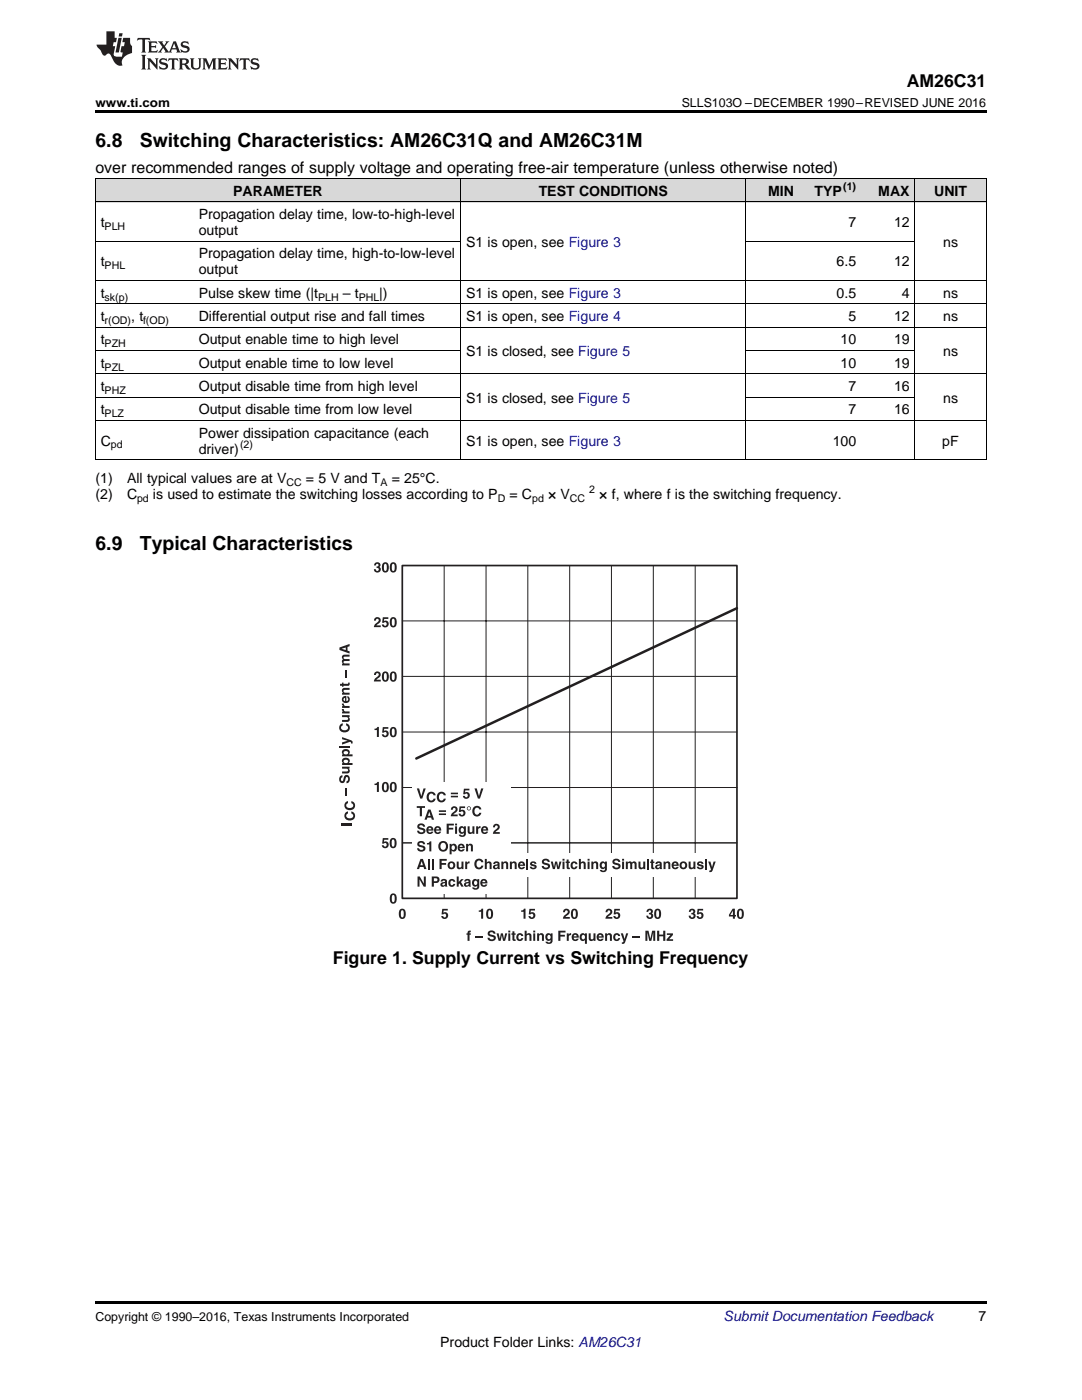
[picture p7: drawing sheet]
<svg xmlns="http://www.w3.org/2000/svg" width="216mm" height="279mm" viewBox="0 0 216 279" stroke-linecap="round" stroke-linejoin="round" font-family="sans-serif">
<g fill="#d8d8d8">
<path d="M19 35.7h19.6v4.7h-19.6z"/>
<path d="M38.6 35.7h53.3v4.7h-53.3z"/>
<path d="M91.9 35.7h24.9v4.7h-24.9z"/>
<path d="M116.8 35.7h32v4.7h-32z"/>
<path d="M148.8 35.7h10.7v4.7h-10.7z"/>
<path d="M159.5 35.7h12.4v4.7h-12.4z"/>
<path d="M171.9 35.7h10.7v4.7h-10.7z"/>
<path d="M182.6 35.7h14.2v4.7h-14.2z"/>
</g>
<path d="M19 259.7h177.8v.5h-177.8z" fill="#000"/>
<path d="M88.6 112.9v66.4M97 112.9v66.4M80.3 123.9h66.8M80.3 135h66.8M80.3 146.1h66.8M80.3 157.2h66.8M80.3 168.2h66.8" fill="none" stroke="#231f20" stroke-width=".2"/>
<g fill="#231f20">
<path d="M74.7 145.4h.4l.2-.3h.3v2h-.4v-1.4h-.5z" fill-rule="evenodd"/>
<path d="M76.4 145.1h1.1v.3h-.8l-.1 .5a.68 .68 0 0 1 .9 .4 .68 .68 0 0 1-.5 .9 .68 .68 0 0 1-.8-.7h.4v.2a.32 .32 0 0 0 .5 0 .32 .32 0 0 0 0-.5 .32 .32 0 0 0-.5 0h-.4z" fill-rule="evenodd"/>
<path d="M77.9 145.3a1.15 1.15 0 0 0 .6 1.8h.3a1.4 1.4 0 0 0 0-2h-.6zM78.3 145.5l.2-.1a1.03 1.03 0 0 1 0 1.4 .95 .95 0 0 1-.2-1.3z" fill-rule="evenodd"/>
<path d="M74.7 156.4l.4-.1 .2-.3h.3v2.1h-.4v-1.4h-.5z" fill-rule="evenodd"/>
<path d="M76.4 156.3a1.15 1.15 0 0 0 .5 1.8l.3-.1a1.4 1.4 0 0 0 0-1.9h-.6zM76.7 156.4h.2a1.03 1.03 0 0 1 0 1.4 .95 .95 0 0 1-.2-1.4z" fill-rule="evenodd"/>
<path d="M77.9 156.3a1.15 1.15 0 0 0 .6 1.8l.3-.1a1.4 1.4 0 0 0 0-1.9h-.6zM78.3 156.4h.2a1.03 1.03 0 0 1 0 1.4 .95 .95 0 0 1-.2-1.4z" fill-rule="evenodd"/>
<path d="M76.4 167.3h1.1v.3h-.8l-.1 .4a.68 .68 0 0 1 .9 .5 .68 .68 0 0 1-.5 .8 .68 .68 0 0 1-.8-.6h.4v.1a.32 .32 0 0 0 .5 0 .32 .32 0 0 0 0-.4 .32 .32 0 0 0-.5 0h-.4z" fill-rule="evenodd"/>
<path d="M77.9 167.5a1.15 1.15 0 0 0 .5 1.8l.3-.1a1.4 1.4 0 0 0 0-1.9h-.6zM78.3 167.6l.1-.1a1.03 1.03 0 0 1 0 1.5 .95 .95 0 0 1-.1-1.4z" fill-rule="evenodd"/>
<path d="M77.9 178.5a1.15 1.15 0 0 0 .6 1.9l.3-.1a1.4 1.4 0 0 0 0-1.9h-.6zM78.3 178.7l.2-.1a1.03 1.03 0 0 1 0 1.4 .95 .95 0 0 1-.2-1.3z" fill-rule="evenodd"/>
<path d="M79.7 181.6a1.15 1.15 0 0 0 .6 1.8l.3-.1a1.4 1.4 0 0 0 0-1.9h-.6zM80.1 181.7h.2a1.03 1.03 0 0 1 0 1.4 .95 .95 0 0 1-.2-1.4z" fill-rule="evenodd"/>
<path d="M88.2 181.4h1.1v.3h-.8v.4a.68 .68 0 0 1 .9 .5 .68 .68 0 0 1-.6 .8 .68 .68 0 0 1-.8-.6h.4l.1 .2a.32 .32 0 0 0 .4-.1 .32 .32 0 0 0 0-.4 .32 .32 0 0 0-.4 0h-.4z" fill-rule="evenodd"/>
<path d="M95.5 181.7l.4-.1 .2-.3h.3v2.1h-.4v-1.4h-.5z" fill-rule="evenodd"/>
<path d="M97.2 181.6a1.15 1.15 0 0 0 .5 1.8l.3-.1a1.4 1.4 0 0 0 0-1.9h-.6zM97.5 181.7h.2a1.03 1.03 0 0 1 0 1.4 .95 .95 0 0 1-.2-1.4z" fill-rule="evenodd"/>
<path d="M104 181.7l.3-.1 .2-.3h.4v2.1h-.4v-1.4h-.5z" fill-rule="evenodd"/>
<path d="M105.6 181.4h1.1v.3h-.8v.4a.68 .68 0 0 1 .9 .5 .68 .68 0 0 1-.6 .8 .68 .68 0 0 1-.8-.6h.4l.1 .2a.32 .32 0 0 0 .4-.1 .32 .32 0 0 0 0-.4 .32 .32 0 0 0-.4 0h-.4z" fill-rule="evenodd"/>
<path d="M112.6 181.5a.68 .68 0 0 1 1 .2 .68 .68 0 0 1-.3 .9l-.5 .4h.9v.4h-1.4l.2-.6 .8-.8-.3-.3h-.2l-.1 .4h-.4z" fill-rule="evenodd"/>
<path d="M114.1 181.6a1.15 1.15 0 0 0 .5 1.8l.3-.1a1.4 1.4 0 0 0 0-1.9h-.6zM114.4 181.7h.2a1.03 1.03 0 0 1 0 1.4 .95 .95 0 0 1-.2-1.4z" fill-rule="evenodd"/>
<path d="M121.1 181.5a.68 .68 0 0 1 1 .2 .68 .68 0 0 1-.3 .9l-.5 .4h.9v.4h-1.4l.2-.6 .8-.8-.3-.3h-.2l-.1 .4h-.4z" fill-rule="evenodd"/>
<path d="M122.6 181.4h1.1v.3h-.8l-.1 .4a.68 .68 0 0 1 .9 .5 .68 .68 0 0 1-.5 .8 .68 .68 0 0 1-.8-.6h.4v.2a.32 .32 0 0 0 .5-.1 .32 .32 0 0 0 0-.4 .32 .32 0 0 0-.5 0h-.4z" fill-rule="evenodd"/>
</g>
<path d="M67.7 164.1h2.1" fill="none" stroke="#231f20" stroke-width=".42"/>
<g fill="#231f20">
<path d="M68.1 161.9l-.3 .2-.1 .5v.9h2.1v-.9a1.11 1.11 0 0 0-1.7-.7zM68.2 162.3l.5-.1a.56 .56 0 0 1 .7 .4v.4h-1.3z" fill-rule="evenodd"/>
<path d="M68.1 159.9l-.3 .2-.1 .4v.9h2.1v-.9a1.11 1.11 0 0 0-1.7-.6zM68.2 160.3l.5-.2a.56 .56 0 0 1 .7 .5v.4h-1.3z" fill-rule="evenodd"/>
<path d="M68.9 157.3h.3v1.4h-.3z" fill-rule="evenodd"/>
<path d="M67.9 154.9l.4-.2v.4l-.2 .2-.1 .2 .3 .4 .1-.1 .5-1.1a.81 .81 0 0 1 .9 .7 .81 .81 0 0 1-.7 .9v-.4l.3-.1v-.5l-.2-.2-.3 .3a.65 .65 0 0 1-.3 .8 .65 .65 0 0 1-.9-.3v-.4z" fill-rule="evenodd"/>
<path d="M68.3 153h1.5v.4h-.3l.2 .1a.55 .55 0 0 1-.1 .8l-1.3 .1v-.4h.9l.3-.3-.2-.2-1-.1z" fill-rule="evenodd"/>
<path d="M68.6 151.8l.2-.1a.42 .42 0 0 1 .5 0 .42 .42 0 0 1 .1 .4l-.1 .2a.42 .42 0 0 1-.5-.1 .42 .42 0 0 1-.2-.4zM68.4 151.4a.54 .54 0 0 0 .1 .9h-.2v.4h2v-.4h-.7a.61 .61 0 0 0 .1-.8 .61 .61 0 0 0-.7-.3z" fill-rule="evenodd"/>
<path d="M68.6 150l.2-.1a.42 .42 0 0 1 .5 .1 .42 .42 0 0 1 .1 .4l-.1 .1a.42 .42 0 0 1-.5 0 .42 .42 0 0 1-.2-.5zM68.4 149.7a.54 .54 0 0 0 .1 .9h-.2v.3h2v-.4h-.7a.61 .61 0 0 0 .1-.7 .61 .61 0 0 0-.7-.3z" fill-rule="evenodd"/>
</g>
<path d="M67.7 149h2.1" fill="none" stroke="#231f20" stroke-width=".4"/>
<g fill="#231f20">
<path d="M68.3 147.1l2 .8 .1 .5h-.4v-.3l-.2-.1-1.5 .6v-.4l1.1-.4-1.1-.3z" fill-rule="evenodd"/>
<path d="M67.9 144.6l.5-.2v.4h-.1a.47 .47 0 0 0-.2 .5 .47 .47 0 0 0 .3 .4 .64 .64 0 0 0 .7 0 .64 .64 0 0 0 .3-.7l-.3-.2v-.4a.92 .92 0 0 1 .7 1 .92 .92 0 0 1-1.1 .8 .95 .95 0 0 1-.9-.5 .95 .95 0 0 1 .1-1.1z" fill-rule="evenodd"/>
<path d="M68.3 142.7h1.5v.4h-.3l.2 .1a.55 .55 0 0 1-.1 .8l-1.3 .1v-.4h.9l.3-.3-.2-.2-1-.1z" fill-rule="evenodd"/>
<path d="M68.2 141.5h.4l.2 .5h1v.4h-1.5v-.4h.2l-.2-.2z" fill-rule="evenodd"/>
<path d="M68.2 140.4h.4l.2 .5h1v.4h-1.5v-.4h.2l-.2-.2z" fill-rule="evenodd"/>
<path d="M68.4 139.1a.75 .75 0 0 0 .2 1.1 .75 .75 0 0 0 1-.3 .75 .75 0 0 0-.3-1l.2 .7-.2 .3h-.2v-1zM68.7 139.4l.2-.1v.6a.3 .3 0 0 1-.3-.2 .3 .3 0 0 1 .1-.3z" fill-rule="evenodd"/>
<path d="M68.4 137.4l1.4-.1v.4h-1.1l-.2 .2 .2 .3h1.1v.4h-1.5v-.3h.2a.53 .53 0 0 1-.1-.9z" fill-rule="evenodd"/>
<path d="M67.8 136.5h.5v-.3h.2v.3h.9l.1-.3h.3l-.2 .6-1.1 .1v.2h-.2v-.2h-.5z" fill-rule="evenodd"/>
<path d="M68.9 133.9h.3v1.4h-.3z" fill-rule="evenodd"/>
<path d="M68.4 130.7h1.4v.3l-1.1 .1-.2 .2 .2 .2h1.1v.4h-1.1l-.2 .3 .2 .2h1.1v.4h-1.5v-.4h.2l-.3-.4 .3-.4-.1-.1a.51 .51 0 0 1 0-.8z" fill-rule="evenodd"/>
<path d="M67.7 129.2v.5l2.1 .7v-.4l-.5-.1v-.8l.5-.1v-.5zM68.2 129.5l.8-.3v.5z" fill-rule="evenodd"/>
<path d="M74.9 134.1a.68 .68 0 0 1 1 .2 .68 .68 0 0 1-.3 1l-.5 .4h.9v.3h-1.4l.2-.6 .8-.8-.3-.3-.2 .1-.1 .3h-.4z" fill-rule="evenodd"/>
<path d="M76.4 134.3a1.15 1.15 0 0 0 .5 1.8l.3-.1a1.4 1.4 0 0 0 0-1.9h-.6zM76.7 134.4l.2-.1a1.03 1.03 0 0 1 0 1.4 .95 .95 0 0 1-.2-1.3z" fill-rule="evenodd"/>
<path d="M77.9 134.3a1.15 1.15 0 0 0 .6 1.8l.3-.1a1.4 1.4 0 0 0 0-1.9h-.6zM78.3 134.4l.2-.1a1.03 1.03 0 0 1 0 1.4 .95 .95 0 0 1-.2-1.3z" fill-rule="evenodd"/>
<path d="M74.9 123.3a.68 .68 0 0 1 1 .2 .68 .68 0 0 1-.3 .9l-.5 .4h.9v.4h-1.4l.2-.6 .8-.8-.3-.3-.2 .1-.1 .3h-.4z" fill-rule="evenodd"/>
<path d="M76.4 123.2h1.1v.3h-.8l-.1 .5a.68 .68 0 0 1 .9 .4 .68 .68 0 0 1-.5 .9 .68 .68 0 0 1-.8-.7h.4v.2a.32 .32 0 0 0 .5-.1 .32 .32 0 0 0 0-.4 .32 .32 0 0 0-.5 0h-.4z" fill-rule="evenodd"/>
<path d="M77.9 123.4a1.15 1.15 0 0 0 .6 1.8h.3a1.4 1.4 0 0 0 0-2h-.6zM78.3 123.5h.2a1.03 1.03 0 0 1 0 1.4 .95 .95 0 0 1-.2-1.4z" fill-rule="evenodd"/>
<path d="M74.8 112.4a.58 .58 0 0 1 .9-.1 .58 .58 0 0 1 0 .8 .67 .67 0 0 1-.2 1.2 .67 .67 0 0 1-.9-.7h.4l.1 .3h.2l.3-.3-.1-.2-.4-.1v-.2l.4-.1v-.3l-.2-.2-.2 .1-.1 .3h-.4z" fill-rule="evenodd"/>
<path d="M76.4 112.5a1.15 1.15 0 0 0 .5 1.8l.3-.1a1.4 1.4 0 0 0 0-1.9h-.6zM76.7 112.6l.2-.1a1.03 1.03 0 0 1 0 1.4 .95 .95 0 0 1-.2-1.3z" fill-rule="evenodd"/>
<path d="M77.9 112.5a1.15 1.15 0 0 0 .6 1.8l.3-.1a1.4 1.4 0 0 0 0-1.9h-.6zM78.3 112.6l.2-.1a1.03 1.03 0 0 1 0 1.4 .95 .95 0 0 1-.2-1.3z" fill-rule="evenodd"/>
<path d="M129.2 181.5a.58 .58 0 0 1 .8-.1 .58 .58 0 0 1 0 .9 .67 .67 0 0 1-.1 1.1 .67 .67 0 0 1-.9-.7h.4v.3l.2 .1 .3-.3v-.2l-.4-.1v-.3l.3-.1 .1-.3-.3-.1h-.2v.3h-.4z" fill-rule="evenodd"/>
<path d="M130.7 181.6a1.15 1.15 0 0 0 .5 1.8l.3-.1a1.4 1.4 0 0 0 0-1.9h-.6zM131 181.7h.2a1.03 1.03 0 0 1 0 1.4 .95 .95 0 0 1-.2-1.4z" fill-rule="evenodd"/>
<path d="M137.6 181.5a.58 .58 0 0 1 .9-.1 .58 .58 0 0 1 0 .9 .67 .67 0 0 1-.2 1.1 .67 .67 0 0 1-.9-.7h.4l.1 .3 .2 .1 .3-.3-.1-.2-.4-.1v-.3l.4-.1v-.3l-.2-.1h-.2l-.1 .3h-.3z" fill-rule="evenodd"/>
<path d="M139.2 181.4h1.1v.3h-.8l-.1 .4a.68 .68 0 0 1 .9 .5 .68 .68 0 0 1-.5 .8 .68 .68 0 0 1-.8-.6h.4v.2a.32 .32 0 0 0 .5-.1 .32 .32 0 0 0 0-.4 .32 .32 0 0 0-.5 0h-.3z" fill-rule="evenodd"/>
<path d="M146.2 181.7v.9h-.5zM146.2 181.3l-.7 1.3v.3h.7v.5h.4v-.5h.3v-.3h-.3v-1.3z" fill-rule="evenodd"/>
<path d="M147.2 181.6a1.15 1.15 0 0 0 .5 1.8l.3-.1a1.4 1.4 0 0 0 0-1.9h-.6zM147.6 181.7h.1a1.03 1.03 0 0 1 0 1.4 .95 .95 0 0 1-.1-1.4z" fill-rule="evenodd"/>
<path d="M93.3 185.9l.6-.2v.3l-.2 .2 .2 .1v.3h-.2v1.2h-.4v-1.2h-.2v-.3h.2z" fill-rule="evenodd"/>
<path d="M94.9 186.9h1.4v.3h-1.4z" fill-rule="evenodd"/>
<path d="M97.4 185.9a.83 .83 0 0 1 .9-.2 .83 .83 0 0 1 .6 .6h-.4l-.2-.2-.2-.1-.4 .3 .1 .1 1.1 .5a.81 .81 0 0 1-.7 .9 .81 .81 0 0 1-.9-.7h.4l.1 .3 .3 .1 .4-.1v-.3l-.6-.2a.6 .6 0 0 1-.5-.3 .6 .6 0 0 1 0-.7z" fill-rule="evenodd"/>
<path d="M99.1 186.3h.4l.2 1 .2-1h.4l.3 1 .2-1h.4l-.4 1.5h-.4l-.3-1.1-.2 1.1h-.4z" fill-rule="evenodd"/>
<path d="M101.4 186.3v1.5h.4v-1.5zM101.4 185.7v.4h.4v-.4z" fill-rule="evenodd"/>
<path d="M102.2 185.9h.4v.4h.3v.3h-.3v.8l.3 .1v.3l-.6-.2-.1-1h-.2v-.3h.2z" fill-rule="evenodd"/>
<path d="M103.2 186.5a.69 .69 0 0 1 .7-.3 .69 .69 0 0 1 .5 .6h-.4l-.1-.2a.41 .41 0 0 0-.5 .4 .41 .41 0 0 0 .5 .4l.1-.2h.4a.72 .72 0 0 1-1 .6 .72 .72 0 0 1-.3-1.1z" fill-rule="evenodd"/>
<path d="M104.7 185.7h.4v.8l.1-.2a.53 .53 0 0 1 .8 .4v1.1h-.3l-.1-1.1-.2-.1-.3 .1v1.1h-.4z" fill-rule="evenodd"/>
<path d="M106.4 186.3v1.5h.4v-1.5zM106.4 185.7v.4h.4v-.4z" fill-rule="evenodd"/>
<path d="M107.2 186.3h.4v.2a.52 .52 0 0 1 .5-.3 .52 .52 0 0 1 .4 .5v1.1h-.4v-1.1l-.2-.1-.3 .1v1.1h-.4z" fill-rule="evenodd"/>
<path d="M109 186.4a.74 .74 0 0 0-.2 1 .74 .74 0 0 0 1 .3l.1-.1a.36 .36 0 0 1-.4 .5l-.7-.2 .2 .3a.84 .84 0 0 0 1.2-.3l.1-1.6h-.4v.2a.52 .52 0 0 0-.9-.1zM109.4 186.6a.4 .4 0 0 1 .5 .4 .4 .4 0 0 1-.6 .4l-.1-.4z" fill-rule="evenodd"/>
<path d="M111.4 185.7h1.4v.4h-1v.5h.9v.3h-.9v.9h-.4z" fill-rule="evenodd"/>
<path d="M113.1 186.3h.4v.2l.2-.2 .3-.1v.4l-.5 .2v1h-.4z" fill-rule="evenodd"/>
<path d="M114.4 186.3a.78 .78 0 0 0-.2 1.3 .78 .78 0 0 0 1.3-.3l-.7 .2-.2-.1-.1-.3h1a.73 .73 0 0 0-.3-.7 .73 .73 0 0 0-.8-.1zM114.6 186.6h.3l.2 .3h-.6z" fill-rule="evenodd"/>
<path d="M115.8 186.5a.71 .71 0 0 0-.1 1 .71 .71 0 0 0 1 .1v.8h.4v-2.1h-.4v.2v-.1a.55 .55 0 0 0-.9 .1zM116.2 186.6h.3a.56 .56 0 0 1 .1 .8h-.4a.6 .6 0 0 1 0-.8z" fill-rule="evenodd"/>
<path d="M117.5 186.3h.4v.9l.2 .3 .3-.2v-1h.4v1.5h-.4v-.2l-.1 .1a.55 .55 0 0 1-.8-.1z" fill-rule="evenodd"/>
<path d="M119.4 186.3a.78 .78 0 0 0-.2 1.3 .78 .78 0 0 0 1.3-.3l-.7 .2-.2-.1-.2-.3h1.1a.73 .73 0 0 0-.3-.7 .73 .73 0 0 0-.8-.1zM119.6 186.6h.3l.2 .3h-.6z" fill-rule="evenodd"/>
<path d="M120.7 186.3h.4v.2a.52 .52 0 0 1 .6-.3 .52 .52 0 0 1 .4 .5v1.1h-.4v-1.1l-.3-.1-.2 .1-.1 1.1h-.4z" fill-rule="evenodd"/>
<path d="M122.5 186.5a.69 .69 0 0 1 .7-.3 .69 .69 0 0 1 .5 .6h-.4v-.2a.41 .41 0 0 0-.6 .4 .41 .41 0 0 0 .5 .4l.1-.2h.4a.72 .72 0 0 1-.9 .6 .72 .72 0 0 1-.4-1.1z" fill-rule="evenodd"/>
<path d="M123.9 186.3h.4l.3 1.1 .3-1.1h.5l-.7 1.8-.2 .3h-.4v-.3l.2-.1 .1-.2z" fill-rule="evenodd"/>
<path d="M126.3 186.9h1.4v.3h-1.4z" fill-rule="evenodd"/>
<path d="M128.8 185.7h.6l.4 1.6 .3-1.6h.6v2.1h-.4v-1.7l-.3 1.7h-.5l-.3-1.7v1.7h-.4z" fill-rule="evenodd"/>
<path d="M131.1 185.7h.4v.8h.8v-.8h.5v2.1h-.5v-.9h-.8v.9h-.4z" fill-rule="evenodd"/>
<path d="M133.1 186.3h1.2v.3l-.8 .8h.8v.4h-1.3v-.3l.8-.9h-.7z" fill-rule="evenodd"/>
</g>
<path d="M67.2 159.2h4.6v7.4h-4.6z" fill-rule="evenodd" fill="#fff"/>
<path d="M67.2 159.2h4.6v7.4h-4.6" fill="none" stroke="#fff" stroke-width=".34"/>
<path d="M68.1 164.5h2" fill="none" stroke="#231f20" stroke-width=".42"/>
<g fill="#231f20">
<path d="M69 162.2l.4-.3v.5h-.1a.47 .47 0 0 0-.2 .5 .47 .47 0 0 0 .3 .4 .64 .64 0 0 0 .8 0 .64 .64 0 0 0 .2-.7l-.3-.2v-.5a.92 .92 0 0 1 .7 1.1 .92 .92 0 0 1-1 .7 .95 .95 0 0 1-1-.5 .95 .95 0 0 1 .2-1z" fill-rule="evenodd"/>
<path d="M69 160.1l.4-.2v.4l-.1 .1a.47 .47 0 0 0-.2 .4 .47 .47 0 0 0 .3 .4 .64 .64 0 0 0 .8 0 .64 .64 0 0 0 .2-.7l-.3-.2v-.4a.92 .92 0 0 1 .7 1 .92 .92 0 0 1-1 .8 .95 .95 0 0 1-1-.5 .95 .95 0 0 1 .2-1.1z" fill-rule="evenodd"/>
</g>
<path d="M147.1 121.4l-64 30" fill="none" stroke="#231f20" stroke-width=".5"/>
<path d="M105.3 112.9v66.4M113.7 112.9v66.4M122 112.9v66.4M130.4 112.9v66.4M138.7 112.9v66.4M80.3 157.2h66.8M80.3 168.2h66.8" fill="none" stroke="#231f20" stroke-width=".2"/>
<path d="M80.3 112.9h66.8v66.4h-66.8z" fill="none" stroke="#231f20" stroke-width=".34"/>
<g fill="#fff">
<path d="M97.9 170.3h45v4.7h-45z" fill-rule="evenodd"/>
<path d="M82.3 156.1h19.7v22.3h-19.7z" fill-rule="evenodd"/>
</g>
<g fill="#231f20">
<path d="M83.2 157.3h.4l.5 1.6 .4-1.6h.4l-.6 2.1h-.4z" fill-rule="evenodd"/>
<path d="M85.4 158.3a.89 .89 0 0 1 .9-.3 .89 .89 0 0 1 .6 .7h-.4v-.1a.47 .47 0 0 0-.5-.2 .47 .47 0 0 0-.4 .3 .64 .64 0 0 0 0 .8 .64 .64 0 0 0 .7 .2l.2-.3h.4a.92 .92 0 0 1-1 .7 .92 .92 0 0 1-.8-1z" fill-rule="evenodd"/>
<path d="M87.4 158.3a.89 .89 0 0 1 .9-.3 .89 .89 0 0 1 .7 .7h-.5v-.1a.47 .47 0 0 0-.5-.2 .47 .47 0 0 0-.4 .3 .64 .64 0 0 0 0 .8 .64 .64 0 0 0 .7 .2l.2-.3h.5a.92 .92 0 0 1-1.1 .7 .92 .92 0 0 1-.7-1z" fill-rule="evenodd"/>
<path d="M90 158.2v.3h1.4v-.3zM90 158.8v.3h1.4v-.3z" fill-rule="evenodd"/>
<path d="M92.6 157.4h1.1v.3h-.9v.5a.68 .68 0 0 1 .9 .4 .68 .68 0 0 1-.5 .9 .68 .68 0 0 1-.8-.7h.4v.2a.32 .32 0 0 0 .5 0 .32 .32 0 0 0-.1-.5 .32 .32 0 0 0-.4 0h-.4z" fill-rule="evenodd"/>
<path d="M94.7 157.3h.4l.5 1.6 .4-1.6h.5l-.7 2.1h-.4z" fill-rule="evenodd"/>
<path d="M83.2 160.9h1.6v.3h-.6v1.7h-.4v-1.7h-.6z" fill-rule="evenodd"/>
<path d="M85.4 161.6l-.7 2h.4l.2-.4h.7l.2 .4h.4l-.7-2zM85.7 162l.2 .8h-.5z" fill-rule="evenodd"/>
<path d="M87.6 161.7v.3h1.4v-.3zM87.6 162.3v.4h1.4v-.4z" fill-rule="evenodd"/>
<path d="M90.2 161a.68 .68 0 0 1 1 .2 .68 .68 0 0 1-.3 1l-.5 .4h.9v.3h-1.4l.3-.6 .7-.8-.3-.3-.2 .1v.3h-.4z" fill-rule="evenodd"/>
<path d="M91.7 160.9h1.1v.4h-.8l-.1 .4a.68 .68 0 0 1 .9 .4 .68 .68 0 0 1-.5 .9 .68 .68 0 0 1-.8-.6h.4v.1a.32 .32 0 0 0 .5 0 .32 .32 0 0 0 0-.5 .32 .32 0 0 0-.5 .1l-.3-.1z" fill-rule="evenodd"/>
<path d="M93.3 161.3a.28 .28 0 0 1 .5 0 .28 .28 0 0 1-.5 0zM93.1 161.3a.45 .45 0 0 0 .9 0 .45 .45 0 0 0-.9 0z" fill-rule="evenodd"/>
<path d="M94.5 161.1a.89 .89 0 0 1 .9-.3 .89 .89 0 0 1 .6 .7h-.4v-.1a.47 .47 0 0 0-.5-.2 .47 .47 0 0 0-.4 .3 .64 .64 0 0 0 0 .8 .64 .64 0 0 0 .7 .2l.2-.3h.4a.92 .92 0 0 1-1 .7 .92 .92 0 0 1-.8-1z" fill-rule="evenodd"/>
<path d="M83.4 164.6a.83 .83 0 0 1 .9-.3 .83 .83 0 0 1 .5 .7h-.4l-.1-.3h-.3l-.3 .2v.2l1.1 .4a.81 .81 0 0 1-.6 1 .81 .81 0 0 1-1-.7h.4l.2 .3h.3l.3-.1v-.3l-.5-.2a.6 .6 0 0 1-.6-.3 .6 .6 0 0 1 .1-.6z" fill-rule="evenodd"/>
<path d="M85.4 165a.78 .78 0 0 0-.2 1.2 .78 .78 0 0 0 1.3-.2l-.7 .1h-.2l-.1-.3h1a.73 .73 0 0 0-.3-.8 .73 .73 0 0 0-.8 0zM85.6 165.2h.3l.2 .3h-.6z" fill-rule="evenodd"/>
<path d="M86.9 165a.78 .78 0 0 0-.1 1.2 .78 .78 0 0 0 1.2-.2l-.6 .1h-.3l-.1-.3h1a.73 .73 0 0 0-.2-.8 .73 .73 0 0 0-.9 0zM87.2 165.2h.3l.1 .3h-.6z" fill-rule="evenodd"/>
<path d="M89.1 164.4h1.5v.3h-1.1v.5h.9v.4h-.9v.8h-.4z" fill-rule="evenodd"/>
<path d="M90.8 164.9v1.5h.4v-1.5zM90.8 164.4v.3h.4v-.3z" fill-rule="evenodd"/>
<path d="M91.7 165.1a.74 .74 0 0 0-.2 .9 .74 .74 0 0 0 1 .3l.1-.1a.36 .36 0 0 1-.3 .5l-.8-.1 .2 .2a.84 .84 0 0 0 1.2-.3l.1-1.6h-.4v.2a.52 .52 0 0 0-.9 0zM92.1 165.3a.4 .4 0 0 1 .5 .4 .4 .4 0 0 1-.6 .3l-.1-.3z" fill-rule="evenodd"/>
<path d="M93.3 164.9h.4v.9l.3 .3 .2-.1 .1-1.1h.4v1.5h-.4v-.2l-.1 .1a.55 .55 0 0 1-.8-.1z" fill-rule="evenodd"/>
<path d="M95 164.9h.4v.3l.2-.3h.3v.4l-.5 .2v.9h-.4z" fill-rule="evenodd"/>
<path d="M96.3 165a.78 .78 0 0 0-.2 1.2 .78 .78 0 0 0 1.3-.2l-.7 .1h-.2l-.1-.3h1a.73 .73 0 0 0-.3-.8 .73 .73 0 0 0-.8 0zM96.5 165.2h.3l.2 .3h-.6z" fill-rule="evenodd"/>
<path d="M98.6 164.5a.68 .68 0 0 1 1 .2 .68 .68 0 0 1-.3 1l-.4 .4h.8v.3h-1.3l.2-.6 .7-.8-.2-.3-.2 .1-.1 .3h-.4z" fill-rule="evenodd"/>
<path d="M83.4 168.1a.83 .83 0 0 1 .9-.3 .83 .83 0 0 1 .5 .7h-.4l-.1-.3h-.3l-.3 .2v.2l1.1 .4a.81 .81 0 0 1-.6 1 .81 .81 0 0 1-1-.7h.4l.2 .3h.3l.3-.1v-.3l-.5-.1a.6 .6 0 0 1-.6-.4 .6 .6 0 0 1 .1-.6z" fill-rule="evenodd"/>
<path d="M85.2 168.3l.3-.1 .2-.3h.4v2h-.4v-1.4h-.5z" fill-rule="evenodd"/>
<path d="M87.7 168.1a1.06 1.06 0 0 0-.1 1.5 1.06 1.06 0 0 0 1.5 .1 1.06 1.06 0 0 0 .1-1.5 1.06 1.06 0 0 0-1.5-.1zM88.1 168.3l.2-.1a.52 .52 0 0 1 .6 .4 .72 .72 0 0 1-.5 1h-.1a.8 .8 0 0 1-.2-1.3z" fill-rule="evenodd"/>
<path d="M90.2 168.8a.41 .41 0 0 1 .6 .4 .41 .41 0 0 1-.6 .4l-.1-.4zM89.7 168.4v2.1h.4v-.8a.61 .61 0 0 0 .8 .2 .61 .61 0 0 0 .3-.8 .61 .61 0 0 0-.3-.7 .61 .61 0 0 0-.8 .2v-.2z" fill-rule="evenodd"/>
<path d="M91.6 168.5a.78 .78 0 0 0-.1 1.2 .78 .78 0 0 0 1.2-.2l-.6 .1h-.3l-.1-.3h1a.73 .73 0 0 0-.2-.8 .73 .73 0 0 0-.9 0zM91.9 168.7h.3l.1 .3h-.6z" fill-rule="evenodd"/>
<path d="M93 168.4h.4v.2a.52 .52 0 0 1 .6-.2 .52 .52 0 0 1 .4 .5v1h-.4v-1l-.3-.2-.3 .2v1h-.4z" fill-rule="evenodd"/>
<path d="M83.9 171.4l-.7 2h.4l.2-.4h.7l.1 .4h.5l-.7-2zM84.1 171.9l.3 .8h-.5z" fill-rule="evenodd"/>
</g>
<path d="M85.5 171.4v2M86.3 171.4v2" fill="none" stroke="#231f20" stroke-width=".4"/>
<g fill="#231f20">
<path d="M87.7 171.4h1.4v.4h-1v.4h.9v.4h-.9v.8h-.4z" fill-rule="evenodd"/>
<path d="M89.3 172.7a.79 .79 0 0 0 1.5 0 .79 .79 0 0 0-1.5 0zM89.8 172.3a.42 .42 0 0 1 .6 .4 .42 .42 0 0 1-.6 .4l-.1-.4z" fill-rule="evenodd"/>
<path d="M91.1 171.9h.4v1l.3 .3 .2-.2 .1-1.1h.4v1.5h-.4v-.2l-.1 .2a.55 .55 0 0 1-.8-.2z" fill-rule="evenodd"/>
<path d="M92.8 171.9h.4v.3l.2-.3h.3v.4l-.5 .2v.9h-.4z" fill-rule="evenodd"/>
<path d="M94.9 171.6a.89 .89 0 0 1 .9-.2 .89 .89 0 0 1 .7 .7h-.5v-.2a.47 .47 0 0 0-.5-.2 .47 .47 0 0 0-.4 .4 .64 .64 0 0 0 0 .7 .64 .64 0 0 0 .7 .3l.2-.3h.5a.92 .92 0 0 1-1.1 .7 .92 .92 0 0 1-.8-1.1z" fill-rule="evenodd"/>
<path d="M96.7 171.4h.4v.7l.1-.1a.53 .53 0 0 1 .9 .4v1h-.4v-1l-.3-.2-.2 .2-.1 1h-.4z" fill-rule="evenodd"/>
<path d="M98.6 172l-.2 .4h.4l.2-.2 .3 .2-.5 .2a.49 .49 0 0 0-.3 .7 .49 .49 0 0 0 .8 0v.1h.5l-.1-1.1a.67 .67 0 0 0-1.1-.3zM98.8 172.9l.5-.2a.35 .35 0 0 1-.1 .4 .35 .35 0 0 1-.4 .1z" fill-rule="evenodd"/>
<path d="M100 171.9h.4v.3a.52 .52 0 0 1 .6-.3 .52 .52 0 0 1 .4 .5v1h-.4v-1l-.3-.2-.2 .2-.1 1h-.4z" fill-rule="evenodd"/>
<path d="M101.7 171.9h.4v.3a.52 .52 0 0 1 .6-.3 .52 .52 0 0 1 .4 .5v1h-.4v-1l-.3-.2-.2 .2-.1 1h-.4z" fill-rule="evenodd"/>
<path d="M103.7 172a.78 .78 0 0 0-.2 1.3 .78 .78 0 0 0 1.3-.3l-.7 .2-.2-.1-.2-.3h1.1a.73 .73 0 0 0-.3-.8 .73 .73 0 0 0-.8 0zM103.9 172.3h.3l.2 .2h-.6z" fill-rule="evenodd"/>
</g>
<path d="M105.3 171.4v2" fill="none" stroke="#231f20" stroke-width=".4"/>
<g fill="#231f20">
<path d="M105.9 172.1l.5-.2a.56 .56 0 0 1 .6 .5h-.3l-.3-.2-.3 .1 .8 .4 .2 .3a.72 .72 0 0 1-.7 .5 .72 .72 0 0 1-.7-.5h.4l.3 .2 .3-.2-.8-.3-.1-.3z" fill-rule="evenodd"/>
<path d="M108.3 171.6a.83 .83 0 0 1 .8-.2 .83 .83 0 0 1 .6 .6h-.4l-.2-.2-.2-.1-.4 .3 .1 .1 1.1 .4a.81 .81 0 0 1-.7 1 .81 .81 0 0 1-.9-.7h.4l.2 .3h.2l.4-.1v-.2l-.5-.2a.6 .6 0 0 1-.6-.3 .6 .6 0 0 1 .1-.7z" fill-rule="evenodd"/>
<path d="M109.9 171.9h.4l.2 1.1 .3-1.1h.4l.2 1.1 .2-1.1h.4l-.4 1.5h-.4l-.2-1.1-.3 1.1h-.4z" fill-rule="evenodd"/>
<path d="M112.2 171.9v1.5h.4v-1.5zM112.2 171.4v.4h.4v-.4z" fill-rule="evenodd"/>
<path d="M113.1 171.5h.4v.4h.2v.3h-.2v.8l.2 .2v.3l-.6-.2v-1.1h-.2v-.3h.2z" fill-rule="evenodd"/>
<path d="M114 172.1a.69 .69 0 0 1 .7-.2 .69 .69 0 0 1 .5 .6h-.4v-.2a.41 .41 0 0 0-.6 .4 .41 .41 0 0 0 .5 .4l.1-.2h.4a.72 .72 0 0 1-.9 .5 .72 .72 0 0 1-.4-1z" fill-rule="evenodd"/>
<path d="M115.5 171.4h.4v.7l.1-.1a.53 .53 0 0 1 .9 .4v1h-.4v-1l-.3-.2-.3 .2v1h-.4z" fill-rule="evenodd"/>
<path d="M117.2 171.9v1.5h.4v-1.5zM117.2 171.4v.4h.4v-.4z" fill-rule="evenodd"/>
<path d="M118 171.9h.4v.3a.52 .52 0 0 1 .6-.3 .52 .52 0 0 1 .4 .5v1h-.4v-1l-.3-.2-.3 .2v1h-.4z" fill-rule="evenodd"/>
<path d="M119.8 172.1a.74 .74 0 0 0-.1 1 .74 .74 0 0 0 .9 .2l.1-.1a.36 .36 0 0 1-.3 .6l-.7-.2 .1 .3a.84 .84 0 0 0 1.3-.3v-1.7h-.4v.3a.52 .52 0 0 0-.9-.1zM120.2 172.3a.4 .4 0 0 1 .5 .4 .4 .4 0 0 1-.5 .4l-.1-.4z" fill-rule="evenodd"/>
<path d="M122.3 171.6a.83 .83 0 0 1 .9-.2 .83 .83 0 0 1 .6 .6h-.4l-.2-.2-.3-.1-.3 .3 .1 .1 1.1 .4a.81 .81 0 0 1-.7 1 .81 .81 0 0 1-.9-.7h.4l.1 .3h.3l.4-.1v-.2l-.6-.2a.6 .6 0 0 1-.5-.3 .6 .6 0 0 1 0-.7z" fill-rule="evenodd"/>
<path d="M124.1 171.9v1.5h.4v-1.5zM124.1 171.4v.4h.4v-.4z" fill-rule="evenodd"/>
<path d="M124.9 171.9h.4v.3l.4-.3 .4 .2 .1-.1a.5 .5 0 0 1 .5-.1 .5 .5 0 0 1 .3 .5v1h-.4v-1l-.2-.2-.2 .2v1h-.4l-.1-1-.2-.2-.2 .2v1h-.4z" fill-rule="evenodd"/>
<path d="M127.4 171.9h.4v1l.3 .3 .2-.2 .1-1.1h.4v1.5h-.4v-.2l-.1 .2a.55 .55 0 0 1-.8-.2z" fill-rule="evenodd"/>
</g>
<path d="M129.3 171.4v2" fill="none" stroke="#231f20" stroke-width=".4"/>
<g fill="#231f20">
<path d="M129.9 171.5h.4v.4h.3v.3h-.3v.8l.3 .2v.3l-.6-.2-.1-1.1h-.2v-.3h.2z" fill-rule="evenodd"/>
<path d="M131 172l-.2 .4h.4l.2-.2 .3 .2-.5 .2a.49 .49 0 0 0-.4 .7 .49 .49 0 0 0 .9 0v.1h.4l-.1-1.1a.67 .67 0 0 0-1-.3zM131.2 172.9l.5-.2a.35 .35 0 0 1-.1 .4 .35 .35 0 0 1-.4 .1z" fill-rule="evenodd"/>
<path d="M132.4 171.9h.4v.3a.52 .52 0 0 1 .6-.3 .52 .52 0 0 1 .4 .5v1h-.4v-1l-.3-.2-.3 .2v1h-.4z" fill-rule="evenodd"/>
<path d="M134.3 172a.78 .78 0 0 0-.1 1.3 .78 .78 0 0 0 1.2-.3l-.6 .2-.3-.1-.1-.3h1a.73 .73 0 0 0-.2-.8 .73 .73 0 0 0-.9 0zM134.6 172.3h.3l.1 .2h-.6z" fill-rule="evenodd"/>
<path d="M135.5 172.7a.8 .8 0 0 0 1.6 0 .8 .8 0 0 0-1.6 0zM136.1 172.3a.42 .42 0 0 1 .6 .4 .42 .42 0 0 1-.6 .4l-.1-.4z" fill-rule="evenodd"/>
<path d="M137.4 171.9h.4v1l.3 .3 .2-.2 .1-1.1h.4v1.5h-.4v-.2l-.1 .2a.55 .55 0 0 1-.8-.2z" fill-rule="evenodd"/>
<path d="M139.2 172.1l.5-.2a.56 .56 0 0 1 .7 .5h-.4l-.3-.2-.2 .1 .8 .4 .1 .3a.72 .72 0 0 1-.7 .5 .72 .72 0 0 1-.7-.5h.4l.4 .2 .2-.2-.8-.3-.1-.3z" fill-rule="evenodd"/>
</g>
<path d="M140.9 171.4v2" fill="none" stroke="#231f20" stroke-width=".4"/>
<g fill="#231f20">
<path d="M141.3 171.9h.5l.3 1.1 .3-1.1h.4l-.6 1.9-.3 .2h-.4v-.3h.3l.1-.2z" fill-rule="evenodd"/>
<path d="M83.3 174.9h.5l.8 1.4v-1.4h.4v2.1h-.5l-.8-1.5v1.5h-.4z" fill-rule="evenodd"/>
<path d="M86.2 174.9v2.1h.4v-.8h.5a.65 .65 0 0 0 .6-.6 .65 .65 0 0 0-.6-.7zM86.6 175.3l.6 .1v.4l-.6 .1z" fill-rule="evenodd"/>
<path d="M88.2 175.5l-.3 .4h.4l.2-.2 .3 .2-.5 .2a.49 .49 0 0 0-.3 .7 .49 .49 0 0 0 .8 0l.1 .2h.4l-.1-1.2a.67 .67 0 0 0-1-.3zM88.3 176.4l.5-.2a.35 .35 0 0 1-.1 .4 .35 .35 0 0 1-.4 .1z" fill-rule="evenodd"/>
<path d="M89.6 175.6a.69 .69 0 0 1 .7-.2 .69 .69 0 0 1 .5 .6h-.4v-.2a.41 .41 0 0 0-.6 .4 .41 .41 0 0 0 .5 .4l.1-.2h.4a.72 .72 0 0 1-.9 .5 .72 .72 0 0 1-.4-1z" fill-rule="evenodd"/>
<path d="M91.1 174.9h.4v1.1l.5-.6h.5l-.5 .6 .5 1h-.4l-.4-.7-.2 .2v.5h-.4z" fill-rule="evenodd"/>
<path d="M92.9 175.5l-.3 .4h.4l.2-.2 .3 .2-.5 .2a.49 .49 0 0 0-.3 .7 .49 .49 0 0 0 .8 0l.1 .2h.4l-.1-1.2a.67 .67 0 0 0-1-.3zM93 176.4l.5-.2a.35 .35 0 0 1-.1 .4 .35 .35 0 0 1-.4 .1z" fill-rule="evenodd"/>
<path d="M94.4 175.6a.74 .74 0 0 0-.2 1 .74 .74 0 0 0 .9 .2l.1-.1a.36 .36 0 0 1-.3 .6l-.7-.2 .1 .3a.84 .84 0 0 0 1.3-.3v-1.7h-.4v.3a.52 .52 0 0 0-.8-.1zM94.8 175.8a.4 .4 0 0 1 .4 .4 .4 .4 0 0 1-.5 .4l-.1-.4z" fill-rule="evenodd"/>
<path d="M96.2 175.5a.78 .78 0 0 0-.2 1.3 .78 .78 0 0 0 1.2-.3l-.6 .2-.3-.1-.1-.3h1.1a.73 .73 0 0 0-.3-.8 .73 .73 0 0 0-.8 0zM96.4 175.8h.3l.2 .2h-.7z" fill-rule="evenodd"/>
</g>
<g fill="none" stroke="#000" stroke-width=".2">
<path d="M19 35.6l177.8 .1v56.1M19.1 35.7v56.1M91.9 35.7v56.1M148.8 35.7v56.1M182.5 35.7v56.1M19 56h177.8M19 48.1h72.9M19 40.3h177.8M148.8 48.1h33.8M19 79.3h72.9M19 74.6h177.8M19 69.9h72.9"/>
<path d="M19 65.3h177.8M19 60.6h177.8M148.8 79.3h33.8M148.8 69.9h33.8M19 91.7h177.8M19 83.9h177.8"/>
</g>
<path d="M19 22h177.8v.5h-177.8zM19 91.8h.2zM91.8 91.8h.1zM116.7 91.8h.1zM148.7 91.8h.1zM159.4 91.8h.1zM171.8 91.8h.1zM182.5 91.8h.1zM196.7 91.8h.1z" fill="#000"/>
<g fill="#231f20">
<path d="M27.5 7.6l-.1 .5 .4-.2h.6v.1v2.1l-.2 .4h1l-.3-.4v-2.1l.1-.1h.5l.5 .2-.2-.5zM29.5 8.3l.2 .3v1.5l-.2 .4h1.8l.2-.6a1.04 1.04 0 0 1-1.3 .2v-.7h.6l.3 .2v-.6l-.3 .2h-.6v-.6l.8-.1 .4 .3-.2-.5zM31.5 8.3l.9 1.1-.9 1.1h.8l-.2-.2 .5-.7 .4 .7-.2 .2h1.5l-.1-.2 .1-.4h.9l.1 .4-.2 .2h1l-.3-.3-.7-1.9h-.5l-.9 2-.8-1 .9-1h-.8l.1 .3-.3 .5-.4-.6 .2-.2zM34.7 8.6l.4 1h-.7zM36.3 8.4a.63 .63 0 0 0-.2 .7 .63 .63 0 0 0 .6 .4l.6 .2 .1 .2a.75 .75 0 0 1-.7 .4 .75 .75 0 0 1-.6-.5l.1 .7 .1-.1a1.11 1.11 0 0 0 1.5-.6 1.13 1.13 0 0 0-1.2-.8l-.1-.4a1.04 1.04 0 0 1 1.2 .2l-.2-.5-.1 .1-.5-.2zM28.2 10.9l.2 .4v2.2l-.2 .4h1l-.3-.4v-2.2l.3-.4zM29.3 11.6l.3 .4v1.5l-.3 .4h.8l-.2-.4v-1.3l1.5 1.7v-1.9l.2-.4h-.7l.2 .4v.9l-1.1-1.3zM32 11.8a.62 .62 0 0 0-.2 .7 .62 .62 0 0 0 .6 .4l.6 .1 .1 .3a.76 .76 0 0 1-.7 .3 .76 .76 0 0 1-.6-.4l.1 .7 .1-.1a1.11 1.11 0 0 0 1.5-.6 1.13 1.13 0 0 0-1.2-.8l-.1-.4a1.04 1.04 0 0 1 1.2 .2l-.2-.6-.1 .1-.5-.1zM33.7 11.6l-.2 .6a.61 .61 0 0 1 .8-.3v1.6l-.2 .4h.9l-.2-.4v-1.6a.63 .63 0 0 1 .8 .3l-.2-.6zM35.6 11.6l.3 .4v1.5l-.3 .4h1l-.2-.2v-.8l.5 .2a.76 .76 0 0 0 1.2 .7l-1-1a.58 .58 0 0 0 .6-.5 .58 .58 0 0 0-.5-.6zM36.4 11.9h.1a.45 .45 0 0 1 .5 .1 .45 .45 0 0 1 .1 .5l-.7 .2zM37.9 11.6l.2 .2a2.17 2.17 0 0 0 .3 1.9 .99 .99 0 0 0 1.6-.6v-1.1l.2-.4h-.7l.2 .2a1.92 1.92 0 0 1-.2 1.8 .6 .6 0 0 1-.9-.5v-1.1l.2-.4zM40.4 11.6l.2 .4v1.5l-.2 .4h.7l-.2-.4v-1.4l.8 1.8 .8-1.8v1.4l-.2 .4h.9l-.2-.4v-1.5l.2-.4h-.8l-.6 1.5-.6-1.5zM43.4 11.6l.2 .4v1.5l-.2 .4h1.8l.2-.6a1.04 1.04 0 0 1-1.3 .1v-.6h.5l.4 .2v-.6l-.4 .2h-.5v-.7h.8l.3 .3-.1-.6zM45.5 11.6l.2 .4v1.5l-.2 .4h.7l-.2-.4v-1.3l1.5 1.7v-1.9l.2-.4h-.7l.2 .4v.9l-1.1-1.3zM47.9 11.6l-.1 .6a.61 .61 0 0 1 .8-.3v1.6l-.3 .4h1l-.3-.4 .1-1.6a.63 .63 0 0 1 .7 .3l-.1-.6zM50.2 11.8a.62 .62 0 0 0-.2 .7 .62 .62 0 0 0 .6 .4l.6 .1 .2 .3a.76 .76 0 0 1-.8 .3 .76 .76 0 0 1-.6-.4l.1 .7 .2-.1a1.11 1.11 0 0 0 1.5-.6 1.13 1.13 0 0 0-1.3-.8l-.1-.4a1.04 1.04 0 0 1 1.2 .2l-.1-.6-.2 .1-.5-.1z"/>
<path d="M21.2 6.3v2.6h-1.9l.1 .4 .7 .9a.91 .91 0 0 0 1 .8 .56 .56 0 0 1 .5-.3 .56 .56 0 0 1 .5 .3l.4 .8a1.53 1.53 0 0 0 1.9 1.2 1.54 1.54 0 0 1 1-2.1l.9-.3v-1.4a1.52 1.52 0 0 1-.3-1.6h-1.4l-.2 .8h.5l-.2 .8h-.4l-.2 1v.2l.4 .1-.2 .8a1.93 1.93 0 0 1-1.6-.3l.3-1.8h-.5l.2-.8h.4l.2-.8h-.4v-1.3zM23.6 7.6l-.6 2.9h.7l.6-2.9zM23.8 6.6l-.1 .7h.6l.2-.7z"/>
</g>
<g font-size="3.9">
<text x="19" y="29.3">6.8</text>
<text x="27.9" y="29.3">Switching Characteristics: AM26C31Q and AM26C31M</text>
<text x="19" y="109.7">6.9</text>
<text x="27.9" y="109.7">Typical Characteristics</text>
</g>
<g font-size="3.5">
<text x="180.9" y="17.3">AM26C31</text>
<text x="66.4" y="192.5">Figure 1. Supply Current vs Switching Frequency</text>
</g>
<text font-size="3.2" x="19" y="34.4">over recommended ranges of supply voltage and operating free-air temperature (unless otherwise noted)</text>
<g font-size="2.8">
<text x="46.5" y="39.1">PARAMETER</text>
<text x="107.5" y="39.1">TEST CONDITIONS</text>
<text x="153.2" y="39.1">MIN</text>
<text x="162.5" y="39.1">TYP</text>
<text x="175.3" y="39.1">MAX</text>
<text x="186.4" y="39.1">UNIT</text>
<text x="20.1" y="45.3">t</text>
<text x="39.7" y="43.7">Propagation delay time, low-to-high-level</text>
<text x="39.7" y="46.9">output</text>
<text x="169.3" y="45.3">7</text>
<text x="178.4" y="45.3">12</text>
<text x="20.1" y="53.2">t</text>
<text x="39.7" y="51.6">Propagation delay time, high-to-low-level</text>
<text x="93" y="49.2">S1 is open, see Figure 3</text>
<text x="166.9" y="53.2">6.5</text>
<text x="178.4" y="53.2">12</text>
<text x="188.2" y="49.2">ns</text>
<text x="20.1" y="59.4">t</text>
<text x="39.7" y="54.8">output</text>
<text x="39.7" y="59.4">Pulse skew time (|t</text>
<text x="68.4" y="59.4">– t</text>
<text x="75.7" y="59.4">|)</text>
<text x="93" y="59.4">S1 is open, see Figure 3</text>
<text x="166.9" y="59.4">0.5</text>
<text x="180" y="59.4">4</text>
<text x="188.2" y="59.4">ns</text>
<text x="20.1" y="64.1">t</text>
<text x="26.2" y="64.1">, t</text>
<text x="39.7" y="64.1">Differential output rise and fall times</text>
<text x="93" y="64.1">S1 is open, see Figure 4</text>
<text x="169.3" y="64.1">5</text>
<text x="178.4" y="64.1">12</text>
<text x="188.2" y="64.1">ns</text>
<text x="20.1" y="68.7">t</text>
<text x="39.7" y="68.7">Output enable time to high level</text>
<text x="93" y="71">S1 is closed, see Figure 5</text>
<text x="167.7" y="68.7">10</text>
<text x="178.4" y="68.7">19</text>
<text x="188.2" y="71">ns</text>
<text x="20.1" y="73.4">t</text>
<text x="39.7" y="73.4">Output enable time to low level</text>
<text x="167.7" y="73.4">10</text>
<text x="178.4" y="73.4">19</text>
<text x="20.1" y="78">t</text>
<text x="20.1" y="82.7">t</text>
<text x="39.7" y="78">Output disable time from high level</text>
<text x="39.7" y="82.7">Output disable time from low level</text>
<text x="93" y="80.4">S1 is closed, see Figure 5</text>
<text x="169.3" y="78">7</text>
<text x="169.3" y="82.7">7</text>
<text x="178.4" y="78">16</text>
<text x="178.4" y="82.7">16</text>
<text x="188.2" y="80.4">ns</text>
<text x="20.1" y="88.9">C</text>
<text x="39.7" y="87.3">Power dissipation capacitance (each</text>
<text x="93" y="88.9">S1 is open, see Figure 3</text>
<text x="166.2" y="88.9">100</text>
<text x="188" y="88.9">pF</text>
<text x="39.7" y="90.5">driver)</text>
<text x="19" y="96.4">(1)</text>
<text x="19" y="99.6">(2)</text>
<text x="25.4" y="96.4">All typical values are at V</text>
<text x="25.4" y="99.6">C</text>
<text x="30.5" y="99.6">is used to estimate the switching losses according to P</text>
<text x="61" y="96.4">= 5 V and T</text>
<text x="78.2" y="96.4">= 25°C.</text>
<text x="101.7" y="99.6">= C</text>
<text x="109.4" y="99.6">× V</text>
<text x="119.6" y="99.6">× f, where f is the switching frequency.</text>
<text x="195.3" y="263.6">7</text>
<text x="87.8" y="268.9">Product Folder Links: AM26C31</text>
</g>
<text font-size="2.8" fill="#0000c8" x="144.4" y="263.6">Submit Documentation Feedback</text>
<g font-size="2.5">
<text x="19" y="21.4">www.ti.com</text>
<text x="136" y="21.4">SLLS103O –DECEMBER 1990–REVISED JUNE 2016</text>
<text x="19" y="263.6">Copyright © 1990–2016, Texas Instruments Incorporated</text>
</g>
<g font-size="2.1">
<text x="168.3" y="38">(1)</text>
<text x="20.9" y="45.9">PLH</text>
<text x="20.9" y="53.7">PHL</text>
<text x="20.9" y="60">sk(p)</text>
<text x="63.5" y="60">PLH</text>
<text x="71.6" y="60">PHL</text>
<text x="20.9" y="64.6">r(OD)</text>
<text x="28.5" y="64.6">f(OD)</text>
<text x="20.9" y="69.3">PZH</text>
<text x="20.9" y="73.9">PZL</text>
<text x="20.9" y="78.6">PHZ</text>
<text x="20.9" y="83.3">PLZ</text>
<text x="22.1" y="89.5">pd</text>
<text x="47.9" y="89.4">(2)</text>
<text x="27.3" y="100.1">pd</text>
<text x="57.1" y="96.9">CC</text>
<text x="75.9" y="96.9">A</text>
<text x="99.3" y="100.1">D</text>
<text x="106.2" y="100.1">pd</text>
<text x="113.7" y="100.1">CC</text>
<text x="117.6" y="98.4">2</text>
</g>
</svg>
